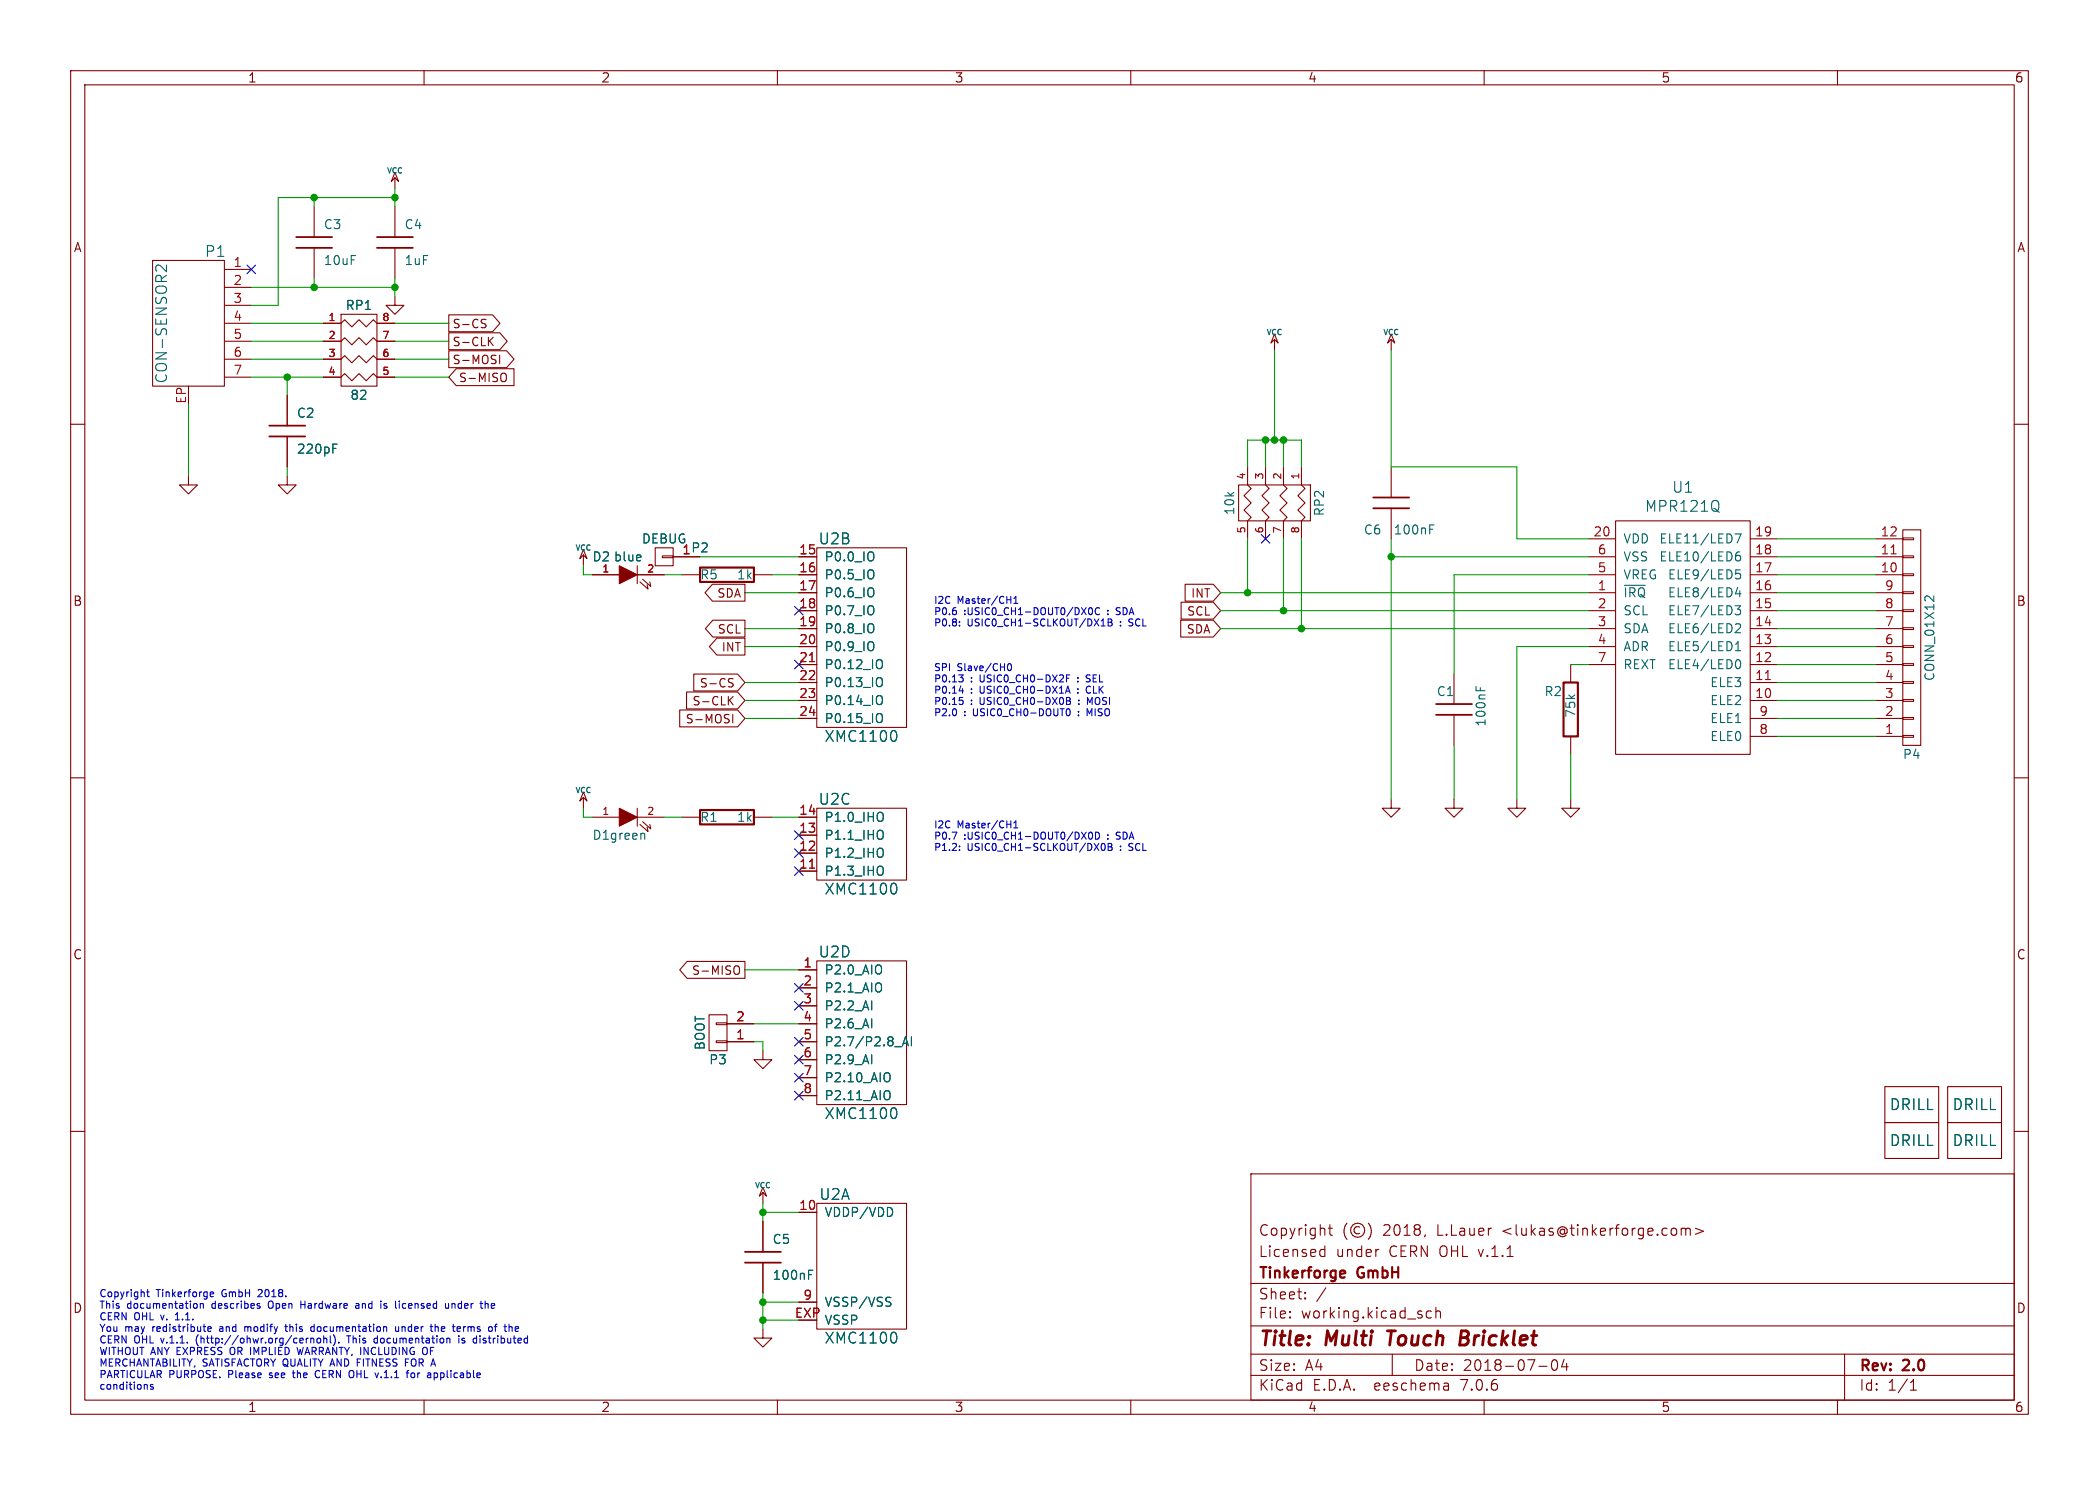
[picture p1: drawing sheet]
<svg xmlns="http://www.w3.org/2000/svg" width="297mm" height="210mm" viewBox="0 0 297 210" stroke-linecap="round" stroke-linejoin="round" font-family="sans-serif">
<g fill="none" stroke="#840000" stroke-width=".15">
<path d="M10 10h277v190h-277zM12 12h273v186h-273zM60 10v2M110 10v2M160 10v2M210 10v2M260 10v2M21.6 36.8h10.1v17.8h-10.1zM31.7 38.1h3.9M44.4 29.2v4.3M44.4 35.1v4.3M55.9 24.4l.5 1.3-.5-.6-.5 .6z"/>
<path d="M55.9 25.1v1.6M55.9 29.2v4.3M55.9 35.1v4.3M10 60h2M31.7 45.7h3.9M31.7 48.3h3.9M31.7 50.8h3.9M31.7 53.3h3.9M31.7 40.6h3.9M31.7 43.2h3.9M40.6 55.9v4.3M45.7 53.3h2.6l.5-.5 1 1 1-1 1 1 1-1 .5 .5h2.6"/>
<path d="M45.7 50.8h2.6l.5-.5 1 1 1-1 1 1 1-1 .5 .5h2.6M45.7 48.3h2.6l.5-.5 1 1 1-1 1 1 1-1 .5 .5h2.6M45.7 45.7h2.6l.5-.5 1 1 1-1 1 1 1-1 .5 .5h2.6M48.3 44.5h5v10.1h-5zM55.9 41.9v1.3h1.2l-1.2 1.3-1.3-1.3h1.3M63.5 49.6h8.2l1 1.2-1 1.2h-8.2zM63.5 47.1h7.2l1.1 1.2-1.1 1.2h-7.2zM63.5 44.5h6.2l1 1.2-1 1.2h-6.2zM64.5 52.1h8.2v2.4h-8.2l-1-1.2zM68.3 45.7l.4 .1 .1 .3-.3 .2h-.2M68.3 45.2h.5M69.3 48.2l.5 .7"/>
<path d="M69.8 47.7l-.7 .7M70.7 50.2v1.2M71.1 52.8a.4 .4 0 0 1 .6 .4v.4a.4 .4 0 0 1-.6 .4M180.3 47.2l.5 1.3-.5-.5-.5 .5zM180.3 48v1.5M196.8 47.2l.6 1.3-.6-.5-.5 .5zM196.8 48v1.5M285 60h2M26.7 67.3v1.3h1.2l-1.2 1.3-1.3-1.3h1.3M40.6 67.3v1.3h1.3l-1.3 1.3-1.2-1.3h1.2M40.6 61.7v4.3M82.5 77.7l.6 1.3-.6-.5-.5 .5z"/>
<path d="M82.5 78.5v1.5M92.7 77.5h2.5v2.5h-2.5zM93.7 78.6h1.5v.3h-1.5zM95.2 78.7h3.9M113 78.7h2.6M115.6 77.5h12.7v25.4h-12.7zM175.3 68.6h10.1v5.1h-10.1zM176.5 66v2.6l.5 .5-1 1 1 1-1 1 1 1.1-.5 .5v2.5M179.1 66v2.6l.5 .5-1 1 1 1-1 1 1 1.1-.5 .5v2.5M181.6 66v2.6l.5 .5-1 1 1 1-1 1 1 1.1-.5 .5v2.5M184.1 66v2.6l.6 .5-1.1 1 1.1 1-1.1 1 1.1 1.1-.6 .5v2.5M196.8 66v4.4"/>
<path d="M196.8 71.9v4.3M224.8 78.7h3.8M224.8 76.2h3.8M228.6 73.7h19v33h-19zM247.6 78.7h3.9M247.6 76.2h3.9M265.4 78.7h3.8M265.4 76.2h3.8M269.2 74.9h2.6v30.5h-2.6zM269.2 76.1h1.6v.2h-1.6zM269.2 78.6h1.6v.3h-1.6zM83.8 81.3h3.8"/>
<path d="M90.2 81.3h3.8M90.2 80v2.6M90.6 82.3l1.1 1-.1-.6M90.9 81.9l1.2 1-.2-.6M96.5 81.3h2.6M97.1 97.9h7.3l1 1.2-1 1.2h-7.3zM98.2 95.3h6.2l1 1.2-1 1.2h-6.2zM100.8 82.6h4.6v2.4h-4.6l-1-1.2zM100.9 87.7h4.5v2.4h-4.5l-1.1-1.2zM101.4 90.2h4v2.4h-4l-1-1.2zM103.2 99l.5 .7M103.3 96.5l.3 .1 .1 .3-.2 .2h-.3"/>
<path d="M103.3 96h.4M103.7 98.5l-.6 .7M106.7 81.3h2.5M113 81.3h2.6M113 99.1h2.6M113 96.5h2.6M113 94h2.6M113 91.4h2.6M113 88.9h2.6M113 86.4h2.6M113 83.8h2.6M167.1 87.7h4.6l1 1.2-1 1.2h-4.6z"/>
<path d="M167.1 85.2h4.6l1 1.2-1 1.2h-4.6zM167.7 82.6h4l1 1.2-1 1.2h-4zM205.7 95.3v4.3M222.2 94v2.5M224.8 81.3h3.8M224.8 94h3.8M224.8 91.4h3.8M224.8 88.9h3.8M224.8 86.4h3.8M224.8 83.8h3.8M247.6 81.3h3.9M247.6 99.1h3.9"/>
<path d="M247.6 96.5h3.9M247.6 94h3.9M247.6 91.4h3.9M247.6 88.9h3.9M247.6 86.4h3.9M247.6 83.8h3.9M265.4 81.3h3.8M265.4 99.1h3.8M265.4 96.5h3.8M265.4 94h3.8M265.4 91.4h3.8M265.4 88.9h3.8"/>
<path d="M265.4 86.4h3.8M265.4 83.8h3.8M269.2 81.2h1.6v.2h-1.6zM269.2 83.7h1.6v.2h-1.6zM269.2 86.2h1.6v.3h-1.6zM269.2 88.8h1.6v.2h-1.6zM269.2 91.3h1.6v.3h-1.6zM269.2 93.9h1.6v.2h-1.6zM269.2 96.4h1.6v.2h-1.6zM269.2 98.9h1.6v.3h-1.6zM10 110h2M82.5 112l.6 1.3-.6-.5-.5 .5z"/>
<path d="M82.5 112.8v1.5M83.8 115.6h3.8M90.2 115.6h3.8M90.2 114.3v2.5M90.6 116.6l1.1 1-.1-.6M90.9 116.2l1.2 1-.2-.6M96.2 100.4h8.2l1 1.2-1 1.2h-8.2zM96.5 115.6h2.6M103.7 101v1.2M106.7 115.6h2.5M113 101.6h2.6M113 118.1h2.6"/>
<path d="M113 115.6h2.6M115.6 114.3h12.7v10.2h-12.7zM196.8 113v1.3h1.3l-1.3 1.3-1.2-1.3h1.2M205.7 113v1.3h1.3l-1.3 1.3-1.2-1.3h1.2M205.7 101.1v4.3M214.6 113v1.3h1.3l-1.3 1.3-1.2-1.3h1.2M222.2 113v1.3h1.3l-1.3 1.3-1.2-1.3h1.2M222.2 104.1v2.6M247.6 104.1h3.9M247.6 101.6h3.9M265.4 104.1h3.8M265.4 101.6h3.8"/>
<path d="M269.2 101.5h1.6v.2h-1.6zM269.2 104h1.6v.3h-1.6zM285 110h2M97.2 136h8.2v2.4h-8.2l-1-1.2zM104.1 136.6a.4 .4 0 0 1 .5 .4v.4a.4 .4 0 0 1-.5 .4M113 123.2h2.6M113 120.7h2.6M113 137.2h2.6M113 139.7h2.6M115.6 135.9h12.7v20.3h-12.7zM10 160h2M100.3 143.5h2.6v5.1h-2.6z"/>
<path d="M101.3 144.7h1.6v.2h-1.6zM101.3 147.2h1.6v.2h-1.6zM102.9 147.3h3.8M102.9 144.8h3.8M107.9 148.6v1.3h1.3l-1.3 1.2-1.2-1.2h1.2M113 147.3h2.6M113 144.8h2.6M113 142.2h2.6M113 149.9h2.6M113 152.4h2.6M113 154.9h2.6M266.7 158.8h7.6v5h-7.6z"/>
<path d="M266.7 153.7h7.6v5.1h-7.6zM275.6 153.7h7.6v5.1h-7.6zM275.6 158.8h7.6v5h-7.6zM285 160h2M107.9 167.9l.6 1.3-.6-.5-.5 .5zM107.9 168.7v1.5M107.9 172.7v4.3M107.9 178.6v4.3M113 171.5h2.6M115.6 170.2h12.7v17.8h-12.7zM177 166h108v32h-108zM186.9 177.6l.1 .1 .5-.1"/>
<path d="M186.9 176.8l.1-.1 .5 .1M187.5 176.2v1.5M188 173.7h.5M188.2 173.2v1.3v.1l.3 .1M190.6 173a1.72 1.72 0 0 0 0 2.3M192.4 173.6a.52 .52 0 0 0-.8 .4 .52 .52 0 0 0 .8 .4M193.6 173a1.72 1.72 0 0 1 0 2.3M195 176.7h.1M201.7 174.6l-.2 .3M237.9 173.8a.37 .37 0 0 1 .6 .1M237.9 173.7v1M238.5 173.9l.2-.2 .4 .1 .1 .9"/>
<path d="M238.5 173.9v.8M239.9 173.7l1.1 .4-1.1 .5M60 198v2M107.9 188v1.2h1.3l-1.3 1.3-1.2-1.3h1.2M110 198v2M113 184.2h2.6M160 198v2M177 194.5h108M177 191.5h108M177 187.5h108M177 181.5h108M182.5 186.3h.1l-.1 .1"/>
<path d="M182.5 186.3v.1M182.5 185.5v.1M182.5 185.5h.1l-.1 .1M184.7 183.6v.1M184.7 183.6h-.1l.1 .1M184.7 182.8v.1M184.7 182.8h-.1l.1 .1M187.6 182.1l-1.3 2M197 191.5v3M202.5 185.5l-.4-.1-.3 .3v.4l.2 .2 .1 .1 .4-.1M203.2 185.5a.37 .37 0 0 1 .6 .1v.8M203.2 184.9v1.5"/>
<path d="M204.9 195.7l.1 .9M205 196.5l-.2 .1M205 196h-.2M210 198v2M217.7 193.2h1.2M219.7 192.4a.36 .36 0 0 1 .3-.1 .36 .36 0 0 1 .3 .3 .77 .77 0 0 1-.4 1.2 .91 .91 0 0 1-.2-1.4zM221.3 192.2l-.3 1.1h.9M221.7 192.8v1M260 198v2M261 191.5v6.5M270.3 196.6h.9M270.3 195.5l.4-.4v1.5"/>
<circle cx="192.1" cy="174" r="1"/>
</g>
<path d="M196.3 188.2h1.2M196.9 188.2l-.3 2M206.7 189.2h.6M207.3 189.2l.3 .1M207.5 188.2h-.7l-.3 2h.8l.2-.1M207.5 189.1l-.2 .1" fill="none" stroke="#840000" stroke-width=".4"/>
<path d="M99.1 80.3h7.6v2h-7.6zM221.2 96.5h2.1v7.6h-2.1zM99.1 114.6h7.6v2h-7.6zM190.1 179.7l.2 .1v.2l-.7 .2M190.3 180.6l-.2 .1" fill="none" stroke="#840000" stroke-width=".3"/>
<path d="M41.9 35.1h5.1M41.9 33.5h5.1M53.3 35.1h5.1M53.3 33.5h5.1M38.1 61.7h5.1M38.1 60.2h5.1M194.3 70.4h5.1M194.3 71.9h5.1M203.2 99.6h5.1M203.2 101.1h5.1M105.4 178.6h5.1M105.4 177h5.1" fill="none" stroke="#840000" stroke-width=".25"/>
<g fill="none" stroke="#006464" stroke-width=".15">
<path d="M23.6 37.5v.9l-.9-.8a.41 .41 0 0 0-.7 .2v.3M47.1 63.4h.4M47.1 62.8h.6M90.6 78.5l.1 .3-.6 .1M123.6 78.2v.9M202.3 74.8h.4M202.3 74.2h.6M243.1 72.4h.2M245.5 75.5h.9l-.6 1.3M246.2 78a.5 .5 0 0 0-.6 .6v.5l.1 .2h.4l.1-.1 .1-.4-.1-.2-.4-.1-.2 .3M123.6 80.8v.9M123.6 83.3v.9"/>
<path d="M123.6 85.9v.9M123.6 88.4v.9M123.6 90.9v.9M124.5 93.3l.2 .1a.81 .81 0 0 1-.2 1.2M124.5 95.8l.2 .1a.81 .81 0 0 1-.2 1.2M124.5 98.4h.2a.81 .81 0 0 1-.2 1.2M208.9 97.1v.6M209.5 97.3v.4M229.8 82.8h3M245.5 85.7h.8l-.4 .5 .3 .1 .1 .4-.2 .2h-.4M245.6 92h.7M245.6 91.1l.3-.4v1.3"/>
<path d="M245.6 81.1h.5l.2 .2v.3l-.1 .2h-.6M245.6 88.3l.5-.1 .1 .1 .1 .3-.1 .2-.7 .7h.8M245.6 80.6h.6M245.7 93.4l.2-.1a.69 .69 0 0 1 .3 1.1l-.2 .2-.3-.2M245.9 83.1l-.3 .9h.8M246.2 83.6v.8M273.6 84.3v.8l-.7-.8h-.2l-.3 .1v.4M91.2 117.9v.8M124.5 100.9l.2 .1a.81 .81 0 0 1-.2 1.2M124.8 114.9a.9 .9 0 0 1 0 1.2M124.8 117.5a.9 .9 0 0 1 0 1.1M126.7 103.4a1.14 1.14 0 0 1 0 1.4"/>
<path d="M124.8 122.6a.9 .9 0 0 1 0 1.1M124.8 120a.9 .9 0 0 1 0 1.2M126.7 125a1.14 1.14 0 0 1 0 1.4M125.8 151.8a.9 .9 0 0 1 0 1.1M125.8 154.3a.9 .9 0 0 1 0 1.2M126.6 148h1M126.7 156.7a1.14 1.14 0 0 1 0 1.4M127.7 147.9l.4-1.3 .4 1.3M127.8 147.5h.6M129 146.6v1.3M114.4 179.6h.6M126.2 171.1v.6"/>
<path d="M114.4 180.3h.4M125.6 183.5h.5M125.8 184.1l.3 .3-.1 .2-.2 .1M126.7 188.5a1.14 1.14 0 0 1 0 1.4"/>
</g>
<path d="M267.6 78.3h.7M114.5 93.6h.8M249.8 96.1h.7M114.5 122.8h.8" fill="none" stroke="#a90000" stroke-width=".15"/>
<g fill="#840000" stroke="#840000" stroke-width=".15">
<path d="M87.6 114.3l2.6 1.3-2.6 1.2z"/>
<path d="M87.6 80l2.6 1.3-2.6 1.3z"/>
</g>
<g fill="none" stroke="#0000c2" stroke-width=".15">
<path d="M135.7 97.7h.6M135.8 87.9v.1M135.8 88.4v.1M135.8 98.6h.4M136.1 95.8l.2 .2v.2l-.2 .2M136.1 99l.2 .2v.2l-.2 .2M136.2 97.4v.6M136.3 95.4l-.3 .4M142.7 93.9h.1a.53 .53 0 0 1 .3 .4 .53 .53 0 0 1-.3 .5 .66 .66 0 0 1-.1-.9zM143.5 84.6l.2-.3v1M143.5 85.3h.5M150.8 98l.3-1 .3 1"/>
<path d="M150.9 97.7h.4M150.9 95.9h.3M150.9 98.6l.5 .1v.2l-.2 .2M150.9 99.1h.3M151.2 99.1l.3 .2-.1 .2-.5 .1M151.4 95.4h-.5v1M152.5 96.3v.1M152.5 95.8v.1M152.5 97.4v.1M152.5 97.9v.1M152.7 99v.1M152.7 99.5v.1"/>
<path d="M153.7 96.4h.4M154 97a.53 .53 0 0 0-.3 .5 .53 .53 0 0 0 .3 .5M154 86.3l.3-.4a.53 .53 0 0 1 .3 .5 .53 .53 0 0 1-.3 .5l-.3-.4M154.1 95.4h-.2l-.2 .2 .1 .3 .3 .1M154.2 99.3l-.3-.7v1M155.6 86a.47 .47 0 0 0-.7 .4 .47 .47 0 0 0 .5 .5l.2-.1M155.8 88.5h.6M155.8 87.8l.3-.3v1M156.8 87.5v1l.5-.1 .1-.2-.3-.2M156.8 88h.3M157.1 87.5l.2 .2-.2 .3M157.9 86.9h.2"/>
<path d="M158 86l-.1 .1 .1 .3M159.7 88.5h.2M159.8 87.6l-.1 .1 .1 .3M134.7 117.7h.7l-.4 1M135.8 119.7v.1M143.5 117.1h.5M143.5 116.4l.2-.3v1M151 100.3l.1-.1a.53 .53 0 0 1 .3 .5 .53 .53 0 0 1-.3 .5h-.1M152.6 100.6v.1M152.6 101.1v.1M154 118.1l.3-.4a.53 .53 0 0 1 .3 .5 .53 .53 0 0 1-.3 .5l-.3-.4M154.2 100.9l-.4-.7v1"/>
<path d="M155 117.7a.5 .5 0 0 1 .6 .5 .5 .5 0 0 1-.6 .5zM155.9 119.5l.1-.2a.53 .53 0 0 1 .4 .5 .53 .53 0 0 1-.4 .5l-.1-.2M156.8 119.3v1l.5-.1 .1-.3-.3-.1M156.8 119.8h.3M157.1 119.3l.2 .2-.2 .3M157.9 118.6l.2 .1M158 117.7l-.1 .2 .1 .2M159.8 119.3l-.1 .2 .1 .2M135.8 120.2v.1M159.7 120.2l.2 .1M20.7 195.8l.1 .1v.6M20.7 182.7h.4"/>
<path d="M20.9 182.4v.8l.2 .2M21.7 195.8h-.3l-.1 .1v.2l.4 .1v.2h-.4M24.8 186.7h.6M25 185.8l-.2 .1M27.6 184.3l.2 .1 .1 .1v.4l-.3 .1M27.8 189.2v.7M28.3 184.4l.2-.1 .2 .1 .1 .6M28.3 184.3v.7M29.4 187.9h.5l-.1-.2-.2-.1-.2 .2 .1 .4h.3M29.7 182.8l.2-.1h.2l.1 .1v.1l-.5 .1M29.7 183.2l.2 .2 .3-.1M31.1 187.9v.3"/>
<path d="M32.6 190.7v.7M34.6 187.6v.7M34.9 187.6l-.3 .1M36.6 182.4l-.1 .1M36.7 184.7l.1 .1-.1 .2M36.7 184.3l.1 .1M37.1 182.8l-.6 .6h.6M38 184.1v.8M38.1 194.8h.1M38.2 194.2v.2M40.3 187.6h.4M40.4 187.3v.8l.3 .2"/>
<path d="M41.4 194.2h.3M41.5 193.8v.9l.2 .1M42 190.5l.3 1.1 .2-.8 .2 .8M42.6 184v1M42.6 184.5h.5M44 188.1l.2 .2 .3-.1M44 189.2v.7M44 189.3l.1-.1 .3 .1v.6M44.5 187.7l-.3-.1-.2 .2M44.5 187.3v1M44.8 193.9a.5 .5 0 0 0-.2 .6 .5 .5 0 0 0 .6 .3M44.9 189.3l.3-.1 .2 .2v.3l-.2 .2h-.3l-.1-.2z"/>
<path d="M45.8 189.3l.2-.1 .2 .1v.6M45.8 188.9v1M46.7 188.9v.9l.2 .1M47.2 188.8a1.19 1.19 0 0 1 0 1.5M47.9 189.8v.1M49.3 188.9v1M49.9 193.9a.72 .72 0 0 1 0 .9M50.4 184.4h.3l.1 .6M50.5 192.7h.4M50.8 184.6h-.3l-.2 .2 .2 .2h.3M53 189.8l.1 .1h.3M53.4 189.3l-.3-.1-.1 .1"/>
<path d="M53.4 188.9v1M54.3 185h.4M54.7 184.4l-.2-.1-.2 .2 .1 .1 .3 .1M56 187.6v.6l.3 .1 .1-.1M56.4 187.6v.7M56.5 184v.1M56.9 187.6v.7M57 184.4l-.1 .1 .1 .5M57 187.6l-.1 .1M57.4 192.7h.3M58.2 194.2h.3l.2 .1v.3l-.2 .2h-.3l-.1-.2zM60.3 190.6a.72 .72 0 0 1 0 .9"/>
<path d="M61.4 194.2h.3l.2 .1-.1 .5h-.4M61.6 187.7l.1-.1 .3 .1v.6M61.6 187.3v1M63 184.3l.1 .7h.2l.2-.1M63.5 184.3v.7M63.5 189.2l.2 .2v.5M64 184.3v.7M64.3 184.4l-.2-.1-.1 .1M64.9 188.9v.1M64.9 189.2v.7M65 187.6l.2 .3h-.5M65.1 188.2l-.1 .1"/>
<path d="M65.4 189.9h.3M65.6 187.6v.7M65.6 187.7v.1M65.7 189.3l-.2-.1-.1 .2v.1l.3 .1M67.9 188.9v.1M67.9 189.2v.7M68.8 184.3l.3 .2v.5M69.6 184.4v.6M70 187.6h.3M70 184.6l-.5 .1M70.3 187.3l-.2 .1v.9M72.9 188.2h.4"/>
<path d="M72.9 187.7l.3-.1 .2 .3h-.5"/>
</g>
<g fill="none" stroke="#009600" stroke-width=".15">
<path d="M44.4 27.9v1.3M44.4 39.4v1.2M55.9 26.7v2.5M55.9 39.4v2.5M55.9 27.9h-16.5v15.3h-3.8M26.7 57.2v10.1M35.6 40.6h20.3M35.6 45.7h10.1M35.6 53.3h10.1M35.6 48.3h10.1M35.6 50.8h10.1M40.6 53.3v2.6"/>
<path d="M55.9 45.7h7.6M55.9 53.3h7.6M55.9 48.3h7.6M55.9 50.8h7.6M180.3 49.5v12.7M196.8 49.5v16.5h17.8v10.2h10.2M40.6 66v1.3M99.1 78.7h13.9M176.5 66v-3.8h7.6v3.8M176.5 76.2v7.6M179.1 62.2v3.8M181.6 62.2v3.8"/>
<path d="M181.6 76.2v10.2M184.1 76.2v12.7M196.8 78.7h28M196.8 76.2v36.8M251.5 76.2h13.9M251.5 78.7h13.9M82.5 80v1.3h1.3M94 81.3h2.5M105.4 88.9h7.6M105.4 83.8h7.6M105.4 91.4h7.6M105.4 96.5h7.6"/>
<path d="M105.4 99.1h7.6M109.2 81.3h3.8M172.7 88.9h52.1M172.7 83.8h52.1M172.7 86.4h52.1M222.2 94h2.6M224.8 81.3h-19.1v14M224.8 91.4h-10.2v21.6M251.5 88.9h13.9M251.5 81.3h13.9M251.5 83.8h13.9M251.5 86.4h13.9"/>
<path d="M251.5 91.4h13.9M251.5 94h13.9M251.5 96.5h13.9M251.5 99.1h13.9M82.5 114.3v1.3h1.3M94 115.6h2.5M105.4 101.6h7.6M109.2 115.6h3.8M205.7 105.4v7.6M222.2 106.7v6.3M251.5 104.1h13.9M251.5 101.6h13.9"/>
<path d="M105.4 137.2h7.6M106.7 147.3h1.2v1.3M106.7 144.8h6.3M107.9 170.2v2.5M107.9 171.5h5.1M107.9 182.9v5.1M107.9 184.2h5.1M107.9 186.7h5.1"/>
</g>
<g fill="none" stroke="#000084" stroke-width=".15">
<path d="M35 37.5l1.2 1.2M36.2 37.5l-1.2 1.2M178.5 75.6l1.2 1.2M179.7 75.6l-1.2 1.2M112.4 85.8l1.2 1.2M112.4 93.4l1.2 1.2M113.6 85.8l-1.2 1.2M113.6 93.4l-1.2 1.2M112.4 117.5l1.2 1.2M113.6 117.5l-1.2 1.2M112.4 122.6l1.2 1.2M112.4 120l1.2 1.3"/>
<path d="M112.4 139.1l1.2 1.2M113.6 122.6l-1.2 1.2M113.6 120l-1.2 1.3M113.6 139.1l-1.2 1.2M112.4 141.6l1.2 1.2M112.4 154.3l1.2 1.2M112.4 151.8l1.2 1.2M112.4 146.7l1.2 1.2M112.4 149.3l1.2 1.2M113.6 141.6l-1.2 1.2M113.6 154.3l-1.2 1.2M113.6 151.8l-1.2 1.2"/>
<path d="M113.6 146.7l-1.2 1.2M113.6 149.3l-1.2 1.2"/>
</g>
<g fill="#009600" stroke="#009600" stroke-width=".15">
<circle cx="55.9" cy="40.6" r=".46"/>
<circle cx="55.9" cy="27.9" r=".46"/>
<circle cx="44.4" cy="27.9" r=".46"/>
<circle cx="40.6" cy="53.3" r=".46"/>
<circle cx="44.4" cy="40.6" r=".46"/>
<circle cx="180.3" cy="62.2" r=".46"/>
<circle cx="181.6" cy="62.2" r=".46"/>
<circle cx="181.6" cy="86.4" r=".46"/>
<circle cx="184.1" cy="88.9" r=".46"/>
<circle cx="176.5" cy="83.8" r=".46"/>
<circle cx="179.1" cy="62.2" r=".46"/>
<circle cx="196.8" cy="78.7" r=".46"/>
<circle cx="107.9" cy="171.5" r=".46"/>
<circle cx="107.9" cy="186.7" r=".46"/>
<circle cx="107.9" cy="184.2" r=".46"/>
</g>
<g font-size="2.8" fill="#840000">
<text x="178" y="190.9">Title:</text>
<text x="187.7" y="190.9">Multi</text>
<text x="197.2" y="190.9">Touch</text>
<text x="208.2" y="190.9">Bricklet</text>
</g>
<g font-size="2.1" fill="#006464">
<text x="28.9" y="36.6">P1</text>
<text x="23.9" y="54.3" transform="rotate(-90 23.9 54.3)">CON-SENSOR2</text>
<text x="236.5" y="69.9">U1</text>
<text x="115.7" y="77.2">U2B</text>
<text x="232.7" y="72.6">MPR121Q</text>
<text x="116.6" y="105.1">XMC1100</text>
<text x="115.7" y="114">U2C</text>
<text x="116.6" y="126.7">XMC1100</text>
<text x="115.7" y="135.6">U2D</text>
<text x="116.6" y="158.5">XMC1100</text>
<text x="267.3" y="157.2">DRILL</text>
<text x="276.2" y="157.2">DRILL</text>
<text x="267.3" y="162.3">DRILL</text>
<text x="276.2" y="162.3">DRILL</text>
<text x="115.9" y="169.9">U2A</text>
<text x="116.6" y="190.2">XMC1100</text>
</g>
<g font-size="2.1" fill="#840000">
<text x="178" y="178">Licensed</text>
<text x="178" y="175">Copyright</text>
<text x="189" y="178">under</text>
<text x="195.7" y="175">2018,</text>
<text x="196.6" y="178">CERN OHL v.1.1</text>
<text x="203.5" y="175">L.Lauer</text>
<text x="212.8" y="175">&lt;lukas@tinkerforge.com&gt;</text>
<text x="178" y="184">Sheet:</text>
<text x="178" y="181.2">Tinkerforge</text>
<text x="192.2" y="181.2">GmbH</text>
<text x="178" y="186.7">File:</text>
<text x="184.1" y="186.7">working.kicad_sch</text>
<text x="178" y="196.9">KiCad</text>
<text x="178" y="194.1">Size:</text>
<text x="184.7" y="194.1">A4</text>
<text x="185.7" y="196.9">E.D.A.</text>
<text x="194.6" y="196.9">eeschema</text>
<text x="200" y="194.1">Date:</text>
<text x="207" y="196.9">7.0.6</text>
<text x="207" y="194.1">2018-07-04</text>
<text x="263" y="194.3">Rev:</text>
<text x="263" y="196.9">Id:</text>
<text x="267.1" y="196.9">1/1</text>
<text x="269.4" y="194.3">2.0</text>
</g>
<g font-size="1.8" fill="#840000">
<text x="35" y="11.9">1</text>
<text x="85" y="11.9">2</text>
<text x="135" y="11.9">3</text>
<text x="185" y="11.9">4</text>
<text x="235" y="11.9">5</text>
<text x="285" y="11.9">6</text>
<text x="10.3" y="35.9">A</text>
<text x="285.3" y="35.9">A</text>
<text x="10.3" y="85.9">B</text>
<text x="285.3" y="85.9">B</text>
<text x="10.3" y="135.9">C</text>
<text x="285.3" y="135.9">C</text>
<text x="10.3" y="185.9">D</text>
<text x="285.3" y="185.9">D</text>
<text x="35" y="199.9">1</text>
<text x="85" y="199.9">2</text>
<text x="135" y="199.9">3</text>
<text x="185" y="199.9">4</text>
<text x="235" y="199.9">5</text>
<text x="285" y="199.9">6</text>
</g>
<g font-size="1.8" fill="#006464">
<text x="45.7" y="32.6">C3</text>
<text x="57.2" y="32.6">C4</text>
<text x="45.7" y="37.7">10uF</text>
<text x="57.2" y="37.7">1uF</text>
<text x="48.8" y="44">RP1</text>
<text x="41.9" y="59.3">C2</text>
<text x="49.5" y="56.7">82</text>
<text x="41.9" y="64.4">220pF</text>
<text x="90.7" y="77.1">DEBUG</text>
<text x="174.9" y="72.9" transform="rotate(-90 174.9 72.9)">10k</text>
<text x="187.6" y="73.1" transform="rotate(-90 187.6 73.1)">RP2</text>
<text x="192.9" y="75.8">C6</text>
<text x="197.1" y="75.8">100nF</text>
<text x="229.6" y="77.1">VDD</text>
<text x="234.7" y="77.1">ELE11/LED7</text>
<text x="83.7" y="79.6">D2 blue</text>
<text x="99" y="82.1">R5</text>
<text x="104.2" y="82.1">1k</text>
<text x="116.6" y="79.6">P0.0_IO</text>
<text x="116.6" y="82.1">P0.5_IO</text>
<text x="229.6" y="82.1">VREG</text>
<text x="229.6" y="79.6">VSS</text>
<text x="234.7" y="79.6">ELE10/LED6</text>
<text x="235.9" y="82.1">ELE9/LED5</text>
<text x="116.6" y="84.7">P0.6_IO</text>
<text x="116.6" y="87.2">P0.7_IO</text>
<text x="116.6" y="89.8">P0.8_IO</text>
<text x="229.6" y="84.7">~{IRQ} ELE8/LED4</text>
<text x="229.6" y="87.2">SCL</text>
<text x="229.6" y="89.8">SDA</text>
<text x="235.9" y="89.8">ELE6/LED2</text>
<text x="235.9" y="87.2">ELE7/LED3</text>
<text x="116.6" y="92.3">P0.9_IO</text>
<text x="116.6" y="94.8">P0.12_IO</text>
<text x="229.6" y="92.3">ADR</text>
<text x="229.6" y="94.8">REXT</text>
<text x="235.9" y="94.8">ELE4/LED0</text>
<text x="235.9" y="92.3">ELE5/LED1</text>
<text x="116.6" y="97.4">P0.13_IO</text>
<text x="116.6" y="99.9">P0.14_IO</text>
<text x="203.2" y="98.7">C1</text>
<text x="218.4" y="98.7">R2</text>
<text x="223.1" y="101.6" transform="rotate(-90 223.1 101.6)">75k</text>
<text x="241.9" y="99.9">ELE2</text>
<text x="241.9" y="97.4">ELE3</text>
<text x="273.9" y="96.4" transform="rotate(-90 273.9 96.4)">CONN_01X12</text>
<text x="116.6" y="102.5">P0.15_IO</text>
<text x="210.4" y="102.9" transform="rotate(-90 210.4 102.9)">100nF</text>
<text x="241.9" y="105">ELE0</text>
<text x="241.9" y="102.5">ELE1</text>
<text x="269.2" y="107.5">P4</text>
<text x="83.7" y="119">D1green</text>
<text x="99" y="116.4">R1</text>
<text x="104.2" y="116.4">1k</text>
<text x="116.6" y="119">P1.1_IHO</text>
<text x="116.6" y="116.4">P1.0_IHO</text>
<text x="116.6" y="124.1">P1.3_IHO</text>
<text x="116.6" y="121.5">P1.2_IHO</text>
<text x="116.6" y="138">P2.0_AIO</text>
<text x="116.6" y="140.6">P2.1_AIO</text>
<text x="116.6" y="143.1">P2.2_AI</text>
<text x="99.9" y="148.6" transform="rotate(-90 99.9 148.6)">BOOT</text>
<text x="116.6" y="145.6">P2.6_AI</text>
<text x="116.6" y="148.2">P2.7/P2.8_AI</text>
<text x="100.3" y="150.7">P3</text>
<text x="116.6" y="150.7">P2.9_AI</text>
<text x="116.6" y="153.3">P2.10_AIO</text>
<text x="116.6" y="155.8">P2.11_AIO</text>
<text x="116.6" y="172.3">VDDP/VDD</text>
<text x="109.2" y="176.1">C5</text>
<text x="109.2" y="181.2">100nF</text>
<text x="116.6" y="185">VSSP/VSS</text>
<text x="116.6" y="187.6">VSSP</text>
</g>
<g font-size="1.8" fill="#a90000">
<text x="32.9" y="37.8">1</text>
<text x="32.9" y="40.4">2</text>
<text x="32.9" y="42.9">3</text>
<text x="32.9" y="45.5">4</text>
<text x="32.9" y="48">5</text>
<text x="32.9" y="50.5">6</text>
<text x="32.9" y="53.1">7</text>
<text x="26.4" y="57.2" transform="rotate(-90 26.4 57.2)">EP</text>
<text x="225.4" y="75.9">20</text>
<text x="248.2" y="75.9">19</text>
<text x="266" y="75.9">12</text>
<text x="96.4" y="78.5">1P2</text>
<text x="113" y="78.5">15</text>
<text x="113" y="81">16</text>
<text x="113" y="83.6">17</text>
<text x="226" y="83.6">1</text>
<text x="226" y="81">5</text>
<text x="226" y="78.5">6</text>
<text x="248.2" y="83.6">16</text>
<text x="248.2" y="81">17</text>
<text x="248.2" y="78.5">18</text>
<text x="266" y="81">10</text>
<text x="266" y="78.5">11</text>
<text x="266.6" y="83.6">9</text>
<text x="113" y="86.1">18</text>
<text x="113" y="88.6">19</text>
<text x="226" y="86.1">2</text>
<text x="226" y="88.6">3</text>
<text x="248.2" y="88.6">14</text>
<text x="248.2" y="86.1">15</text>
<text x="266.6" y="88.6">7</text>
<text x="266.6" y="86.1">8</text>
<text x="113" y="91.2">20</text>
<text x="113" y="93.7">21</text>
<text x="226" y="91.2">4</text>
<text x="226" y="93.7">7</text>
<text x="248.2" y="93.7">12</text>
<text x="248.2" y="91.2">13</text>
<text x="266.6" y="93.7">5</text>
<text x="266.6" y="91.2">6</text>
<text x="113" y="96.3">22</text>
<text x="113" y="98.8">23</text>
<text x="113" y="101.3">24</text>
<text x="248.2" y="98.8">10</text>
<text x="248.2" y="96.3">11</text>
<text x="248.8" y="101.3">9</text>
<text x="266.6" y="101.3">2</text>
<text x="266.6" y="98.8">3</text>
<text x="266.6" y="96.3">4</text>
<text x="248.8" y="103.9">8</text>
<text x="266.6" y="103.9">1</text>
<text x="113" y="117.9">13</text>
<text x="113" y="115.3">14</text>
<text x="113" y="122.9">11</text>
<text x="113" y="120.4">12</text>
<text x="113.6" y="136.9">1</text>
<text x="113.6" y="139.4">2</text>
<text x="113.6" y="142">3</text>
<text x="104.1" y="147.1">1</text>
<text x="104.1" y="144.5">2</text>
<text x="113.6" y="144.5">4</text>
<text x="113.6" y="147.1">5</text>
<text x="113.6" y="149.6">6</text>
<text x="113.6" y="152.1">7</text>
<text x="113.6" y="154.7">8</text>
<text x="113" y="171.2">10</text>
<text x="113.6" y="183.9">9</text>
<text x="112.4" y="186.4">EXP</text>
</g>
<g font-size="1.7" fill="#840000">
<text x="63.9" y="46.6">S-CS</text>
<text x="63.9" y="51.7">S-MOSI</text>
<text x="63.9" y="49.2">S-CLK</text>
<text x="64.8" y="54.3">S-MISO</text>
<text x="101.4" y="84.7">SDA</text>
<text x="101.4" y="89.8">SCL</text>
<text x="167.8" y="89.8">SDA</text>
<text x="167.9" y="87.3">SCL</text>
<text x="168.4" y="84.7">INT</text>
<text x="102" y="92.4">INT</text>
<text x="97.9" y="100">S-CLK</text>
<text x="98.9" y="97.4">S-CS</text>
<text x="96.9" y="102.5">S-MOSI</text>
<text x="97.8" y="138.1">S-MISO</text>
</g>
<g font-size="1.4" fill="#a90000">
<text x="46.4" y="45.5">1</text>
<text x="54" y="45.5">8</text>
<text x="46.4" y="48">2</text>
<text x="46.4" y="50.5">3</text>
<text x="46.4" y="53.1">4</text>
<text x="54" y="53.1">5</text>
<text x="54" y="50.5">6</text>
<text x="54" y="48">7</text>
<text x="176.3" y="67.9" transform="rotate(-90 176.3 67.9)">4</text>
<text x="178.8" y="67.9" transform="rotate(-90 178.8 67.9)">3</text>
<text x="181.4" y="67.9" transform="rotate(-90 181.4 67.9)">2</text>
<text x="183.9" y="67.9" transform="rotate(-90 183.9 67.9)">1</text>
<text x="176.3" y="75.5" transform="rotate(-90 176.3 75.5)">5</text>
<text x="178.8" y="75.5" transform="rotate(-90 178.8 75.5)">6</text>
<text x="181.4" y="75.5" transform="rotate(-90 181.4 75.5)">7</text>
<text x="183.9" y="75.5" transform="rotate(-90 183.9 75.5)">8</text>
<text x="85.1" y="81">1</text>
<text x="91.5" y="81">2</text>
<text x="85.1" y="115.3">1</text>
<text x="91.5" y="115.3">2</text>
</g>
<g font-size="1.4" fill="#0000c2">
<text x="132.1" y="85.5">I2C</text>
<text x="132.1" y="87.1">P0.6</text>
<text x="132.1" y="88.7">P0.8:</text>
<text x="135.5" y="85.5">Master/CH1</text>
<text x="136.4" y="87.1">:USIC0_CH1-DOUT0/DX0C</text>
<text x="136.9" y="88.7">USIC0_CH1-SCLKOUT/DX1B</text>
<text x="156.9" y="87.1">:</text>
<text x="158.4" y="87.1">SDA</text>
<text x="158.7" y="88.7">:</text>
<text x="160.2" y="88.7">SCL</text>
<text x="132.1" y="95">SPI</text>
<text x="135.5" y="95">Slave/CH0</text>
<text x="132.1" y="96.6">P0.13</text>
<text x="132.1" y="98.2">P0.14</text>
<text x="132.1" y="99.8">P0.15</text>
<text x="132.1" y="101.4">P2.0</text>
<text x="136.4" y="101.4">:</text>
<text x="137.4" y="96.6">:</text>
<text x="137.4" y="98.2">:</text>
<text x="137.4" y="99.8">:</text>
<text x="137.9" y="101.4">USIC0_CH0-DOUT0</text>
<text x="138.9" y="96.6">USIC0_CH0-DX2F</text>
<text x="138.9" y="98.2">USIC0_CH0-DX1A</text>
<text x="138.9" y="99.8">USIC0_CH0-DX0B</text>
<text x="154.4" y="96.6">SEL</text>
<text x="154.4" y="98.2">CLK</text>
<text x="154.5" y="101.4">MISO</text>
<text x="154.6" y="99.8">MOSI</text>
<text x="132.1" y="117.2">I2C</text>
<text x="132.1" y="118.8">P0.7</text>
<text x="135.5" y="117.2">Master/CH1</text>
<text x="136.4" y="118.8">:USIC0_CH1-DOUT0/DX0D</text>
<text x="156.9" y="118.8">:</text>
<text x="158.4" y="118.8">SDA</text>
<text x="132.1" y="120.4">P1.2:</text>
<text x="136.9" y="120.4">USIC0_CH1-SCLKOUT/DX0B</text>
<text x="158.7" y="120.4">:</text>
<text x="160.2" y="120.4">SCL</text>
<text x="14" y="183.5">Copyright</text>
<text x="14" y="185.1">This</text>
<text x="18" y="185.1">documentation</text>
<text x="22.2" y="183.5">Tinkerforge</text>
<text x="30.2" y="185.1">describes</text>
<text x="31.6" y="183.5">GmbH</text>
<text x="37" y="183.5">2018.</text>
<text x="38.4" y="185.1">Open</text>
<text x="43.2" y="185.1">Hardware</text>
<text x="51.3" y="185.1">and</text>
<text x="55.1" y="185.1">is</text>
<text x="57.4" y="185.1">licensed</text>
<text x="64.7" y="185.1">under</text>
<text x="70" y="185.1">the</text>
<text x="14" y="186.8">CERN</text>
<text x="14" y="188.4">You</text>
<text x="14" y="190.1">CERN</text>
<text x="14" y="191.7">WITHOUT ANY EXPRESS</text>
<text x="17.7" y="188.4">may</text>
<text x="19" y="186.8">OHL</text>
<text x="19" y="190.1">OHL</text>
<text x="21.8" y="188.4">redistribute</text>
<text x="23" y="186.8">v.</text>
<text x="23" y="190.1">v.1.1.</text>
<text x="25.3" y="186.8">1.1.</text>
<text x="28.2" y="190.1">(http://ohwr.org/cernohl).</text>
<text x="31.5" y="188.4">and</text>
<text x="33" y="191.7">OR IMPLIED</text>
<text x="35.3" y="188.4">modify</text>
<text x="41.4" y="188.4">this</text>
<text x="43.1" y="191.7">WARRANTY, INCLUDING</text>
<text x="45.2" y="188.4">documentation</text>
<text x="49.9" y="190.1">This</text>
<text x="53.9" y="190.1">documentation</text>
<text x="57.4" y="188.4">under</text>
<text x="61.3" y="191.7">OF</text>
<text x="62.7" y="188.4">the</text>
<text x="66.1" y="188.4">terms</text>
<text x="66.1" y="190.1">is</text>
<text x="68.4" y="190.1">distributed</text>
<text x="71.4" y="188.4">of</text>
<text x="14" y="193.3">MERCHANTABILITY,</text>
<text x="14" y="195">PARTICULAR</text>
<text x="14" y="196.6">conditions</text>
<text x="23.9" y="195">PURPOSE.</text>
<text x="28.7" y="193.3">SATISFACTORY QUALITY AND</text>
<text x="32.5" y="195">Please</text>
<text x="38.6" y="195">see</text>
<text x="42.2" y="195">the</text>
<text x="45.6" y="195">CERN</text>
<text x="50.6" y="195">OHL</text>
<text x="51.2" y="193.3">FITNESS</text>
<text x="54.6" y="195">v.1.1</text>
<text x="58.3" y="193.3">FOR</text>
<text x="59.3" y="195">for</text>
<text x="62.5" y="195">applicable</text>
</g>
<g font-size="1.1" fill="#006464">
<text x="54.6" y="24.7">VCC</text>
<text x="179.1" y="47.6">VCC</text>
<text x="195.6" y="47.6">VCC</text>
<text x="81.3" y="78.1">VCC</text>
<text x="81.3" y="112.4">VCC</text>
<text x="106.7" y="168.2">VCC</text>
</g>
</svg>
